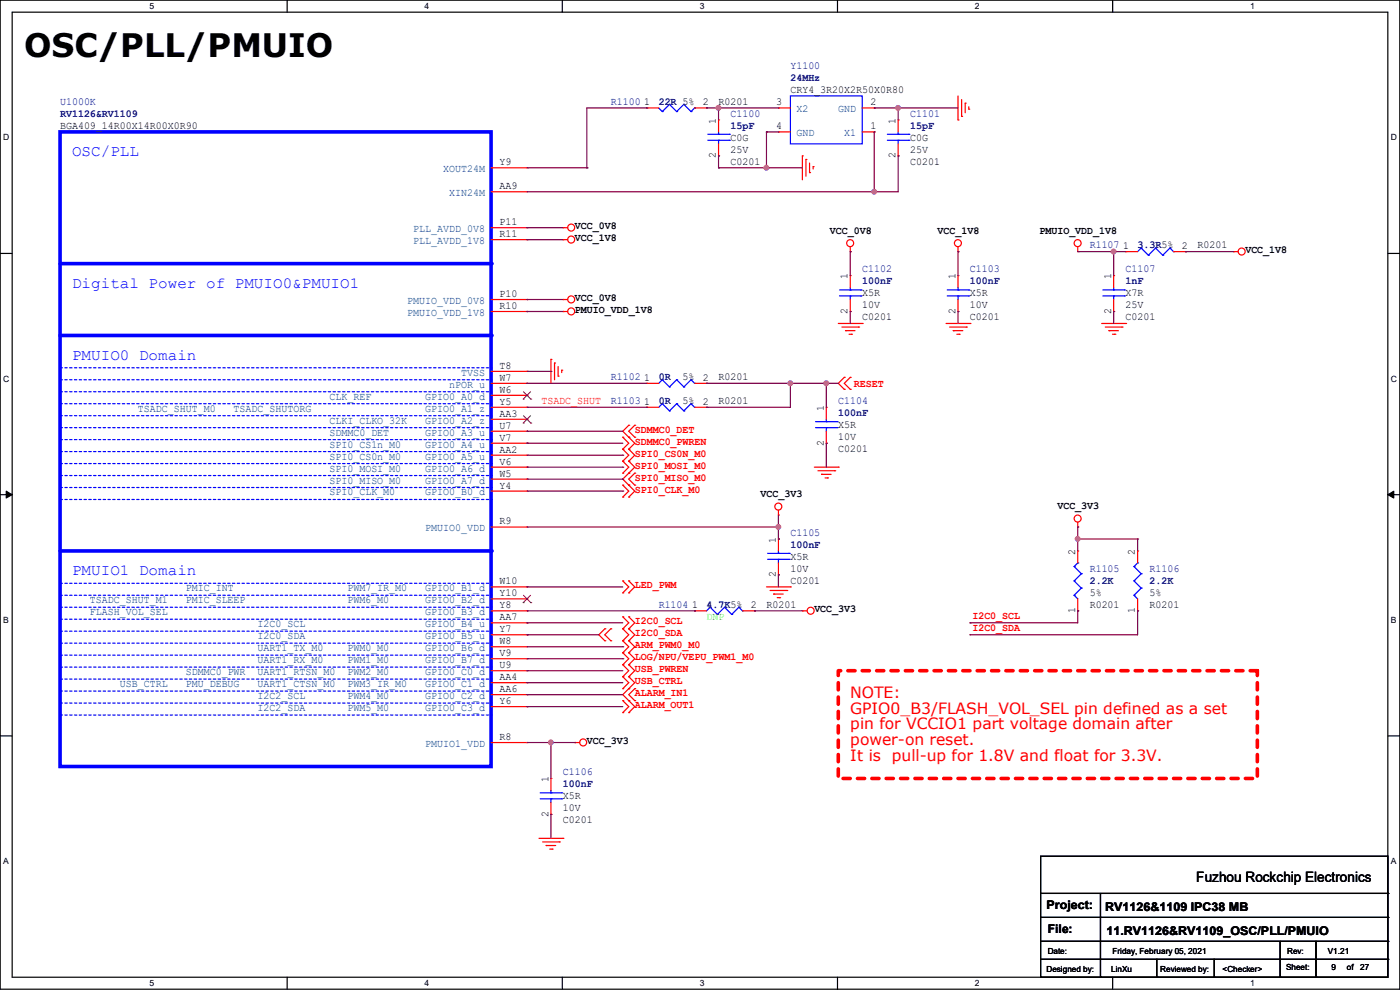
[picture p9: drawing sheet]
<svg xmlns="http://www.w3.org/2000/svg" width="297mm" height="210mm" viewBox="0 0 297 210" stroke-linecap="round" stroke-linejoin="round" font-family="sans-serif">
<path d="M0 0h297v209.8h-297zM2.6 2.6h291.8v204.7h-291.8z" fill="none" stroke="#000" stroke-width=".25"/>
<g fill="#fff">
<path d="M31.7 .3h1v2h-1z"/>
<path d="M31.7 207.6h1v1.9h-1z"/>
</g>
<path d="M60.9 0v2.6M60.9 207.3v2.5" fill="none" stroke="#000" stroke-width=".25"/>
<g fill="#fff">
<path d="M90.1 .3h1v2h-1z"/>
<path d="M90.1 207.6h1v1.9h-1z"/>
</g>
<path d="M119.3 0v2.6M119.3 207.3v2.5" fill="none" stroke="#000" stroke-width=".25"/>
<g fill="#fff">
<path d="M148.5 .3h.9v2h-.9z"/>
<path d="M148.5 207.6h.9v1.9h-.9z"/>
</g>
<path d="M177.7 0v2.6M177.7 207.3v2.5" fill="none" stroke="#000" stroke-width=".25"/>
<g fill="#fff">
<path d="M206.8 .3h1v2h-1z"/>
<path d="M206.8 207.6h1v1.9h-1z"/>
</g>
<path d="M236.1 0v2.6M236.1 207.3v2.5" fill="none" stroke="#000" stroke-width=".25"/>
<g fill="#fff">
<path d="M265.2 .3h1v2h-1z"/>
<path d="M265.2 207.6h1v1.9h-1z"/>
<path d="M.7 28.2h1.2v1.9h-1.2z"/>
<path d="M295.1 28.2h1.2v1.9h-1.2z"/>
<path d="M.7 79.3h1.2v2h-1.2z"/>
<path d="M295.1 79.3h1.2v2h-1.2z"/>
</g>
<path d="M0 53.8h2.6M294.4 53.8h2.6" fill="none" stroke="#000" stroke-width=".25"/>
<g fill="#fff">
<path d="M.7 130.5h1.2v2h-1.2z"/>
<path d="M295.1 130.5h1.1v2h-1.1z"/>
</g>
<path d="M0 104.9h2.6M294.4 104.9h2.6" fill="none" stroke="#000" stroke-width=".25"/>
<path d="M1.3 104.2l1.3 .7-1.3 .8zM294.4 104.9l1.3-.7v1.5z" fill="#000" stroke="#000" stroke-width=".21"/>
<g fill="#fff">
<path d="M.7 181.7h1.2v2h-1.2z"/>
<path d="M295.1 181.7h1.1v2h-1.1z"/>
</g>
<g fill="none" stroke="#000" stroke-width=".25">
<path d="M0 156.1h2.6M294.4 156.1h2.6M220.8 181.7h73.6v25.6h-73.6zM220.8 189.5h73.6M220.8 194.6h73.6M220.8 199.7h73.6M233.5 189.5v17.8M271.6 199.7v7.6M279.2 199.7v7.6M294.4 189.5h.1M294.4 194.6h.1M294.4 199.7h.1"/>
<path d="M220.8 203.5h73.6M233.5 207.3h.1M245.4 207.3h.1M245.4 203.5v3.8M257.6 207.3h.1M257.6 203.5v3.8M271.6 207.3h.1M279.2 207.3h.1M294.4 203.5h.1"/>
</g>
<path d="M177.8 142.3h88.9v22.8h-88.9z" fill="none" stroke="#f00" stroke-width=".76" stroke-dasharray="1.5"/>
<g fill="none" stroke="#f00" stroke-width=".25">
<path d="M137.2 22.9h.1M137.2 22.9h2.5M147.4 22.9h2.5M149.9 22.9h.1M152.4 25.4h.1M152.4 33.1h.1M152.4 25.4v2.6M152.4 30.5v2.6M165.1 22.9h.1M165.1 28h.1M165.1 28h2.6M165.1 22.9h2.6"/>
<path d="M170.2 33.1h.1M170.2 33.1v5M171 33.8h.1M171 33.8v3.6M171.7 36.6h.1M171.7 34.6v2M172.5 35.3h.1M172.5 35.3v.6M182.9 28h2.6M182.9 22.9h2.6M185.5 28h.1M185.5 22.9h.1"/>
<path d="M190.5 25.4h.1M190.5 33.1h.1M190.5 25.4v2.6M190.5 30.5v2.6M203.2 25.4h.1M203.2 20.4v5M204 24.7h.1M204 21.1v3.6M204.8 21.9h.1M204.8 21.9v2M205.5 23.2h.1M205.5 22.6v.6"/>
<path d="M119.4 48.3h.1M119.4 50.8h.1M119.4 48.3h1M119.4 50.8h1M180.4 53.4h.1M180.4 52.4v1M203.2 53.4h.1M203.2 58.5h.1M203.2 52.4v1M203.2 58.5v2.5M228.6 53.4h.1M228.6 52.4v1"/>
<path d="M236.3 58.5h.1M236.3 58.5v2.5M238.8 53.4h.1M238.8 53.4h2.5M249 53.4h2.5M251.5 53.4h.1M261.7 53.4h.1M261.7 53.4h1M116.9 76.2h.1M116.9 76.2v5.1M117.6 77h.1M117.6 77v3.6"/>
<path d="M118.4 79.8h.1M118.4 77.8v2M119.2 78.5h.1M119.2 78.5v.5M119.4 63.5h.1M119.4 66.1h.1M119.4 63.5h1M119.4 66.1h1M177.8 68.6h5.1M178.6 69.4h3.6M179.4 70.1h.1M179.4 70.1h2"/>
<path d="M180.1 70.9h.5M180.6 70.9h.1M182.2 69.4h.1M182.9 68.6h.1M200.7 68.6h5.1M201.5 69.4h3.5M202.2 70.1h.1M202.2 70.1h2.1M203 70.9h.5M203.2 66.1h.1M203.2 63.5v2.6M203.5 70.9h.1"/>
<path d="M205 69.4h.1M205.8 68.6h.1M233.7 68.6h5.1M234.5 69.4h3.5M235.2 70.1h.1M235.2 70.1h2.1M236 70.9h.5M236.3 66.1h.1M236.3 63.5v2.6M236.5 70.9h.1M238 69.4h.1M238.8 68.6h.1"/>
<path d="M132.1 97.8h.1M132.1 95.3h.1M132.1 92.8h.1M132.1 97.8l1.3 1.3-1.3 1.3M132.1 95.3l1.3 1.3-1.3 1.2M132.1 92.8l1.3 1.2-1.3 1.3M133.4 90.2h.1M133.4 92.8h.1M133.4 97.8h.1M133.4 95.3h.1M133.4 90.2l-1.3 1.3 2.6 2.5-1.3 1.3M133.4 97.8l1.3 1.3-2.6 2.5 2.6 2.6-1.3 1.3"/>
<path d="M133.4 95.3l1.3 1.3-1.3 1.2M134.7 92.8h.1M134.7 90.2h.1M134.7 90.2l-1.3 1.3 1.3 1.3M137.2 81.3h.1M137.2 86.4h.1M137.2 81.3h2.5M137.2 86.4h2.5M147.4 81.3h2.5M147.4 86.4h2.5M149.9 81.3h.1M149.9 86.4h.1"/>
<path d="M172.8 99.1h5M173.5 99.9h3.6M177.1 99.9h.1M177.8 99.1h.1M179.1 80.1h.1M179.1 82.6h.1M179.1 80.1l-1.3 1.2 1.3 1.3M180.4 82.6h.1M180.4 80.1h.1M180.4 80.1l-1.3 1.2 1.3 1.3M132.1 100.4h.1M132.1 105.5h.1"/>
<path d="M132.1 102.9h.1M132.1 102.9l1.3 1.3-1.3 1.3M133.4 100.4h.1M133.4 105.5h.1M133.4 102.9h.1M134.7 102.9h.1M134.7 100.4h.1M134.7 100.4l-1.3 1.2 1.3 1.3M165.1 109.3h.1M165.1 114.3h.1M165.1 108.2v1.1M165.1 114.3v2.6"/>
<path d="M165.1 119.4v2.6M174.3 100.6h.1M174.3 100.6h2M175 101.4h.6M175.6 101.4h.1M228.6 111.8h.1M228.6 110.8v1M241.3 116.9h.1M241.3 116.9v2.5M128.3 133.4h.1M128.3 135.9h.1M128.3 133.4l-1.3 1.3 1.3 1.2"/>
<path d="M129.6 135.9h.1M129.6 133.4h.1M129.6 133.4l-1.3 1.3 1.3 1.2M132.1 135.9h.1M132.1 133.4h.1M132.1 130.9h.1M132.1 125.8h.1M132.1 123.2h.1M132.1 138.5h.1M132.1 138.5l1.3 1.2-1.3 1.3M132.1 133.4l1.3 1.3-1.3 1.2M132.1 130.9l1.3 1.2-1.3 1.3"/>
<path d="M132.1 123.2l1.3 1.3-1.3 1.3M132.1 135.9l1.3 1.3-1.3 1.3M133.4 135.9h.1M133.4 133.4h.1M133.4 130.9h.1M133.4 125.8h.1M133.4 123.2h.1M133.4 138.5h.1M133.4 133.4l1.3 1.3-1.3 1.2M133.4 130.9l1.3 1.2-1.3 1.3M133.4 123.2l1.3 1.3-1.3 1.3M133.4 135.9l1.3 1.3-1.3 1.3"/>
<path d="M133.4 138.5l1.3 1.2-1.3 1.3M147.4 129.6h.1M147.4 129.6h2.5M157.5 129.6h2.6M160.1 129.6h.1M162.6 124.5h5.1M163.4 125.3h3.5M164.1 126h.1M164.1 126h2.1M164.9 126.8h.5M165.1 122h.1M165.4 126.8h.1"/>
<path d="M166.9 125.3h.1M167.7 124.5h.1M170.2 129.6h.1M170.2 129.6h1M241.3 129.6h.1M241.3 127v2.6M122 157.5h.1M122 157.5h1M132.1 143.6h.1M132.1 141h.1M132.1 146.1h.1M132.1 151.2h.1"/>
<path d="M132.1 148.6h.1M132.1 141l1.3 1.3-1.3 1.3M132.1 143.6l1.3 1.2-1.3 1.3M132.1 148.6l1.3 1.3-1.3 1.3M133.4 143.6h.1M133.4 141h.1M133.4 146.1h.1M133.4 148.6h.1M133.4 151.2h.1M133.4 141l1.3 1.3-1.3 1.3M133.4 143.6l1.3 1.2-2.6 2.6 2.6 2.5-1.3 1.3M134.7 148.6h.1"/>
<path d="M134.7 146.1h.1M134.7 146.1l-1.3 1.3 1.3 1.2M114.3 177.8h5.1M115.1 178.6h3.6M115.9 179.4h.1M115.9 179.4h2M116.9 165.1h.1M116.9 172.8h.1M116.9 165.1v2.6M116.9 170.2v2.6M118.7 178.6h.1M119.4 177.8h.1"/>
<path d="M116.6 180.1h.5M117.1 180.1h.1"/>
<circle cx="121.2" cy="50.8" r=".74"/>
<circle cx="121.2" cy="48.3" r=".74"/>
<circle cx="180.4" cy="51.6" r=".74"/>
<circle cx="203.2" cy="51.6" r=".74"/>
<circle cx="228.6" cy="51.6" r=".74"/>
<circle cx="263.4" cy="53.4" r=".74"/>
<circle cx="121.2" cy="66.1" r=".74"/>
<circle cx="121.2" cy="63.5" r=".74"/>
<circle cx="165.1" cy="107.5" r=".74"/>
<circle cx="228.6" cy="110" r=".74"/>
<circle cx="172" cy="129.6" r=".74"/>
<circle cx="123.7" cy="157.5" r=".74"/>
</g>
<g fill="none" stroke="#00f" stroke-width=".25">
<path d="M139.7 22.9l.8 .8M140.5 23.7h.1M142 22.1h.1M142 22.1l-1.5 1.6M142 22.1l1.6 1.6M143.6 23.7h.1M145.1 22.1h.1M145.1 22.1l-1.5 1.6M145.1 22.1l1.5 1.6M146.6 23.7h.1M147.4 22.9h.1M147.4 22.9l-.8 .8"/>
<path d="M150.2 29.8h4.5M150.2 28.5h4.5M152.4 28.5h.1M152.4 29.8h.1M152.4 28v.5M152.4 29.8v.7M154.7 29.8h.1M154.7 28.5h.1M167.7 20.4h15.2v10.1h-15.2zM188.3 29.8h4.5M188.3 28.5h4.5M190.5 28.5h.1"/>
<path d="M190.5 29.8h.1M190.5 28v.5M190.5 29.8v.7M192.8 29.8h.1M192.8 28.5h.1M242.1 52.6h.1M242.1 52.6l-.8 .8M242.1 52.6l1.5 1.5M243.6 54.1h.1M245.2 52.6h.1M245.2 52.6l-1.6 1.5M245.2 52.6l1.5 1.5"/>
<path d="M246.7 54.1h.1M248.2 52.6h.1M248.2 52.6l-1.5 1.5M248.2 52.6l.8 .8M249 53.4h.1M201 62.8h4.5M201 61.5h4.5M203.2 61.5h.1M203.2 62.8h.1M203.2 61v.5M203.2 62.8v.7M205.5 62.8h.1"/>
<path d="M205.5 61.5h.1M234 62.8h4.5M234 61.5h4.5M236.3 61.5h.1M236.3 62.8h.1M236.3 61v.5M236.3 62.8v.7M238.5 62.8h.1M238.5 61.5h.1M140.5 80.6h.1M140.5 85.6h.1M140.5 80.6l-.8 .7"/>
<path d="M140.5 80.6l1.5 1.5M140.5 85.6l-.8 .8M140.5 85.6l1.5 1.6M142 82.1h.1M142 87.2h.1M143.6 80.6h.1M143.6 85.6h.1M143.6 80.6l-1.6 1.5M143.6 80.6l1.5 1.5M143.6 85.6l-1.6 1.6M143.6 85.6l1.5 1.6M145.1 82.1h.1"/>
<path d="M145.1 87.2h.1M146.6 80.6h.1M146.6 85.6h.1M146.6 80.6l-1.5 1.5M146.6 80.6l.8 .7M146.6 85.6l-1.5 1.6M146.6 85.6l.8 .8M147.4 81.3h.1M147.4 86.4h.1M162.9 118.7h4.5M162.9 117.4h4.5M165.1 117.4h.1"/>
<path d="M165.1 118.7h.1M165.1 116.9v.5M165.1 118.7v.7M167.4 118.7h.1M167.4 117.4h.1M241.3 119.4h.1M241.3 119.4l-.7 .8M150.7 128.8h.1M150.7 128.8l-.8 .8M150.7 128.8l1.5 1.5M152.2 130.3h.1M153.7 128.8h.1"/>
<path d="M153.7 128.8l-1.5 1.5M153.7 128.8l1.5 1.5M155.2 130.3h.1M156.8 128.8h.1M156.8 128.8l-1.6 1.5M156.8 128.8l.7 .8M157.5 129.6h.1M240.6 126.3h.1M240.6 123.2h.1M240.6 120.2h.1M240.6 126.3l.7 .7M240.6 123.2l1.5 1.6"/>
<path d="M240.6 120.2l1.5 1.5M242.1 124.8h.1M242.1 121.7h.1M242.1 124.8l-1.5 1.5M242.1 121.7l-1.5 1.5M114.6 169.5h4.6M114.6 168.2h4.6M116.9 168.2h.1M116.9 169.5h.1M116.9 167.7v.5M116.9 169.5v.7M119.2 169.5h.1"/>
<path d="M119.2 168.2h.1"/>
</g>
<path d="M12.7 28h91.5v134.6h-91.5zM12.7 55.9h91.5" fill="none" stroke="#00f" stroke-width=".76"/>
<circle cx="104.2" cy="55.9" r=".38" fill="#00f"/>
<path d="M12.7 71.2h91.5" fill="none" stroke="#00f" stroke-width=".76"/>
<circle cx="104.2" cy="71.2" r=".38" fill="#00f"/>
<path d="M12.7 116.9h91.5" fill="none" stroke="#00f" stroke-width=".76"/>
<circle cx="104.2" cy="116.9" r=".38" fill="#00f"/>
<g fill="none" stroke="#00f" stroke-width=".25" stroke-dasharray=".5">
<path d="M12.7 78h91.5M104.2 78h.1M12.7 83.1h91.5M12.7 85.6h91.5M12.7 80.6h91.5M12.7 93.3h91.5M12.7 88.2h91.5M12.7 95.8h91.5M12.7 90.7h91.5M12.7 98.3h91.5M104.2 83.1h.1M104.2 85.6h.1"/>
<path d="M104.2 80.6h.1M104.2 93.3h.1M104.2 88.2h.1M104.2 95.8h.1M104.2 90.7h.1M104.2 98.3h.1M12.7 103.4h91.5M12.7 106h91.5M12.7 100.9h91.5M104.2 103.4h.1M104.2 106h.1M104.2 100.9h.1"/>
<path d="M12.7 123.7h91.5M12.7 126.3h91.5M12.7 128.8h91.5M12.7 131.4h91.5M12.7 139h91.5M12.7 133.9h91.5M12.7 136.4h91.5M104.2 123.7h.1M104.2 126.3h.1M104.2 128.8h.1M104.2 131.4h.1M104.2 139h.1"/>
<path d="M104.2 133.9h.1M104.2 136.4h.1M12.7 141.5h91.5M12.7 149.1h91.5M12.7 144.1h91.5M12.7 151.7h91.5M12.7 146.6h91.5M104.2 141.5h.1M104.2 149.1h.1M104.2 144.1h.1M104.2 151.7h.1M104.2 146.6h.1"/>
</g>
<g fill="none" stroke="#f00" stroke-width=".25">
<path d="M104.2 35.6h7.6M111.8 35.6h.1M104.2 40.7h7.6M104.2 48.3h7.6M104.2 50.8h7.6M111.8 40.7h.1M111.8 48.3h.1M111.8 50.8h.1M180.4 58.5h.1M180.4 58.5v2.5M104.2 78.8h7.6M104.2 63.5h7.6"/>
<path d="M104.2 66.1h7.6M111.8 78.8h.1M111.8 63.5h.1M111.8 66.1h.1M180.4 66.1h.1M180.4 63.5v2.6M104.2 81.3h7.6M104.2 83.9h7.6M104.2 86.4h7.6M104.2 88.9h7.6M104.2 91.5h7.6M104.2 94h7.6"/>
<path d="M104.2 96.6h7.6M104.2 99.1h7.6M111.8 81.3h.1M111.8 83.9h.1M111.8 86.4h.1M111.8 88.9h.1M111.8 91.5h.1M111.8 94h.1M111.8 96.6h.1M111.8 99.1h.1M175.3 86.4h.1M175.3 94h.1"/>
<path d="M175.3 86.4v2.5M175.3 91.5v2.5M104.2 101.6h7.6M104.2 104.2h7.6M104.2 111.8h7.6M111.8 101.6h.1M111.8 104.2h.1M111.8 111.8h.1M228.6 116.9h.1M228.6 116.9v2.5M104.2 137.2h7.6M104.2 139.7h7.6"/>
<path d="M104.2 124.5h7.6M104.2 127h7.6M104.2 129.6h7.6M104.2 134.7h7.6M104.2 132.1h7.6M111.8 137.2h.1M111.8 139.7h.1M111.8 124.5h.1M111.8 127h.1M111.8 129.6h.1M111.8 134.7h.1M111.8 132.1h.1"/>
<path d="M228.6 129.6h.1M228.6 127v2.6M104.2 142.3h7.6M104.2 149.9h7.6M104.2 157.5h7.6M104.2 147.4h7.6M104.2 144.8h7.6M111.8 142.3h.1M111.8 149.9h.1M111.8 157.5h.1M111.8 147.4h.1M111.8 144.8h.1"/>
</g>
<path d="M111 84.7h.1M111 89.7h.1M111 83.1l1.6 1.6M111 88.2l1.6 1.5M112.6 83.1l-1.6 1.6M112.6 88.2l-1.6 1.5M112.6 84.7h.1M112.6 89.7h.1M111 127.8h.1M111 126.3l1.6 1.5M112.6 126.3l-1.6 1.5M112.6 127.8h.1" fill="none" stroke="#804000" stroke-width=".21"/>
<g fill="none" stroke="#00f" stroke-width=".25">
<path d="M178.1 62.8h4.6M178.1 61.5h4.6M180.4 61.5h.1M180.4 62.8h.1M180.4 61v.5M180.4 62.8v.7M182.7 62.8h.1M182.7 61.5h.1M173 90.7h4.6M173 89.5h4.6M175.3 89.5h.1M175.3 90.7h.1"/>
<path d="M175.3 88.9v.6M175.3 90.7v.8M177.6 90.7h.1M177.6 89.5h.1M228.6 119.4h.1M228.6 119.4l-.7 .8M227.9 126.3h.1M227.9 123.2h.1M227.9 120.2h.1M227.9 126.3l.7 .7M227.9 123.2l1.5 1.6M227.9 120.2l1.5 1.5"/>
<path d="M229.4 124.8h.1M229.4 121.7h.1M229.4 124.8l-1.5 1.5M229.4 121.7l-1.5 1.5"/>
</g>
<g fill="none" stroke="#800040" stroke-width=".25">
<path d="M111.8 35.6h12.7M124.5 35.6h.1M137.2 22.9h.1M137.2 22.9h-12.7v12.7M149.9 22.9h.1M149.9 22.9h15.2M152.4 35.6h.1M152.4 22.9h.1M152.4 33.1h.1M152.4 35.6h17.8M152.4 22.9v2.5M152.4 33.1v2.5"/>
<path d="M162.6 28h.1M162.6 35.6h.1M162.6 28v7.6M162.6 28h2.5M185.5 22.9h.1M185.5 28h.1M185.5 22.9h17.7M185.5 28v12.7M190.5 33.1h.1M190.5 22.9h.1M190.5 33.1v7.6h-78.7M190.5 22.9v2.5"/>
<path d="M111.8 48.3h.1M111.8 50.8h.1M111.8 48.3h7.6M111.8 50.8h7.6M180.4 53.4h.1M180.4 53.4v5.1M185.5 40.7h.1M203.2 53.4h.1M203.2 53.4v5.1M228.6 53.4h10.2M236.3 53.4h.1M236.3 53.4v5.1"/>
<path d="M251.5 53.4h.1M251.5 53.4h10.2M111.8 63.5h.1M111.8 66.1h.1M111.8 78.8h5.1M111.8 63.5h7.6M111.8 66.1h7.6M116.9 78.8h.1M180.4 66.1h.1M180.4 66.1v2.5M203.2 66.1h.1M203.2 66.1v2.5"/>
<path d="M236.3 66.1h.1M236.3 66.1v2.5M111.8 81.3h.1M111.8 91.5h.1M111.8 94h.1M111.8 86.4h25.4M111.8 81.3h25.4M111.8 91.5h20.3M111.8 99.1h20.3M111.8 96.6h20.3M111.8 94h20.3M132.1 99.1h.1"/>
<path d="M132.1 96.6h.1M137.2 86.4h.1M149.9 81.3h.1M149.9 86.4h.1M149.9 81.3h27.9M167.7 81.3h.1M167.7 81.3v5.1h-17.8M175.3 94h.1M175.3 81.3h.1M175.3 81.3v5.1M175.3 94v5.1M111.8 111.8h53.3"/>
<path d="M111.8 104.2h20.3M111.8 101.6h20.3M132.1 104.2h.1M132.1 101.6h.1M165.1 111.8h.1M165.1 114.3h.1M165.1 109.3v5M228.6 114.3h.1M228.6 111.8h.1M228.6 111.8v5.1M228.6 114.3h12.7M241.3 114.3h.1"/>
<path d="M241.3 114.3v2.6M111.8 132.1h.1M111.8 134.7h.1M111.8 124.5h.1M111.8 129.6h35.6M111.8 132.1h20.3M111.8 134.7h15.2M111.8 137.2h20.3M111.8 139.7h20.3M111.8 124.5h20.3M132.1 137.2h.1M132.1 139.7h.1"/>
<path d="M147.4 129.6h.1M160.1 129.6h.1M160.1 129.6h10.1M165.1 122h.1M165.1 122v2.5M205.8 132.1h.1M205.8 134.7h.1M228.6 129.6h.1M228.6 129.6v2.5h-22.8M241.3 129.6h.1M241.3 129.6v5.1h-35.5M111.8 149.9h.1"/>
<path d="M111.8 147.4h.1M111.8 142.3h.1M111.8 144.8h.1M111.8 157.5h10.2M111.8 149.9h20.3M111.8 147.4h20.3M111.8 142.3h20.3M111.8 144.8h20.3M116.9 157.5h.1M116.9 157.5v7.6M122 157.5h.1M116.9 172.8h.1"/>
<path d="M116.9 172.8v5"/>
</g>
<g fill="#f0f" stroke="#f0f" stroke-width=".25">
<circle cx="116.9" cy="157.5" r=".49"/>
<circle cx="165.1" cy="111.8" r=".49"/>
<circle cx="175.3" cy="81.3" r=".49"/>
<circle cx="167.7" cy="81.3" r=".49"/>
<circle cx="152.4" cy="22.9" r=".49"/>
<circle cx="185.4" cy="40.7" r=".49"/>
<circle cx="190.5" cy="22.9" r=".49"/>
<circle cx="162.6" cy="35.6" r=".49"/>
<circle cx="228.6" cy="114.3" r=".49"/>
<circle cx="236.2" cy="53.4" r=".49"/>
</g>
<text font-size="6.9" x="5.1" y="12">OSC/PLL/PMUIO</text>
<g font-size="3.3" fill="#00f">
<text x="15.3" y="33.1">OSC/PLL</text>
<text x="15.3" y="61.1">Digital Power of PMUIO0&amp;PMUIO1</text>
<text x="15.3" y="76.3">PMUIO0 Domain</text>
<text x="15.3" y="122">PMUIO1 Domain</text>
</g>
<g font-size="3.3" fill="#f00">
<text x="180.4" y="148.1">NOTE:</text>
<text x="180.4" y="151.4">GPIO0_B3/FLASH_VOL_SEL pin defined as a set</text>
<text x="180.4" y="154.7">pin for VCCIO1 part voltage domain after</text>
<text x="180.4" y="158">power-on reset.</text>
<text x="180.4" y="161.3">It is</text>
<text x="189.2" y="161.3">pull-up for 1.8V and float for 3.3V.</text>
</g>
<text font-size="3" x="253.8" y="187.2">Fuzhou Rockchip Electronics</text>
<g font-size="2.5">
<text x="222" y="192.9">Project:</text>
<text x="222.3" y="198">File:</text>
<text x="234.5" y="193.2">RV1126&amp;1109 IPC38 MB</text>
<text x="234.7" y="198.2">11.RV1126&amp;RV1109_OSC/PLL/PMUIO</text>
</g>
<g font-size="2.3" fill="#000080">
<text x="167.7" y="14.6">Y1100</text>
<text x="167.7" y="17.1">24MHz</text>
<text x="12.7" y="22.2">U1000K</text>
<text x="129.6" y="22.2">R1100</text>
<text x="139.7" y="22.2">22R 5%</text>
<text x="12.7" y="24.8">RV1126&amp;RV1109</text>
<text x="155" y="24.8">C1100</text>
<text x="155" y="27.3">15pF</text>
<text x="193.1" y="24.8">C1101</text>
<text x="193.1" y="27.3">15pF</text>
<text x="231.2" y="52.7">R1107</text>
<text x="241.3" y="52.7">3.3R5%</text>
<text x="182.9" y="57.8">C1102</text>
<text x="205.8" y="57.8">C1103</text>
<text x="238.8" y="57.8">C1107</text>
<text x="182.9" y="60.3">100nF</text>
<text x="205.8" y="60.3">100nF</text>
<text x="238.8" y="60.3">1nF</text>
<text x="129.6" y="80.6">R1102</text>
<text x="139.7" y="80.6">0R</text>
<text x="129.6" y="85.7">R1103</text>
<text x="139.7" y="85.7">0R</text>
<text x="177.8" y="85.7">C1104</text>
<text x="177.8" y="88.3">100nF</text>
<text x="167.7" y="113.7">C1105</text>
<text x="167.7" y="116.2">100nF</text>
<text x="231.2" y="121.3">R1105</text>
<text x="231.2" y="123.8">2.2K</text>
<text x="243.9" y="121.3">R1106</text>
<text x="243.9" y="123.8">2.2K</text>
<text x="139.7" y="128.9">R1104</text>
<text x="149.9" y="128.9">4.7K5%</text>
<text x="119.4" y="164.5">C1106</text>
<text x="119.4" y="167">100nF</text>
</g>
<g font-size="2.3">
<text x="136.7" y="22.4">1</text>
<text x="149.1" y="22.4">2</text>
<text x="152.4" y="22.2">R0201</text>
<text x="164.6" y="22.4">3</text>
<text x="167.7" y="19.7">CRY4_3R20X2R50X0R80</text>
<text x="184.7" y="22.4">2</text>
<text x="12.7" y="27.3">BGA409_14R00X14R00X0R90</text>
<text x="151.9" y="26.2" transform="rotate(-90 151.9 26.2)">1</text>
<text x="155" y="29.8">C0G</text>
<text x="164.6" y="27.4">4</text>
<text x="184.7" y="27.4">1</text>
<text x="190" y="26.2" transform="rotate(-90 190 26.2)">1</text>
<text x="193.1" y="29.8">C0G</text>
<text x="106" y="35.1">Y9</text>
<text x="151.9" y="33.6" transform="rotate(-90 151.9 33.6)">2</text>
<text x="155" y="34.9">C0201</text>
<text x="155" y="32.4">25V</text>
<text x="190" y="33.6" transform="rotate(-90 190 33.6)">2</text>
<text x="193.1" y="34.9">C0201</text>
<text x="193.1" y="32.4">25V</text>
<text x="106" y="40.1">AA9</text>
<text x="106" y="47.8">P11</text>
<text x="106" y="50.3">R11</text>
<text x="122" y="48.6">VCC_0V8</text>
<text x="122" y="51.2">VCC_1V8</text>
<text x="176.1" y="49.7">VCC_0V8</text>
<text x="198.9" y="49.7">VCC_1V8</text>
<text x="220.5" y="49.7">PMUIO_VDD_1V8</text>
<text x="238.3" y="52.8">1</text>
<text x="250.7" y="52.8">2</text>
<text x="254" y="52.7">R0201</text>
<text x="264.2" y="53.7">VCC_1V8</text>
<text x="179.8" y="59.2" transform="rotate(-90 179.8 59.2)">1</text>
<text x="202.7" y="59.2" transform="rotate(-90 202.7 59.2)">1</text>
<text x="235.7" y="59.2" transform="rotate(-90 235.7 59.2)">1</text>
<text x="106" y="63">P10</text>
<text x="106" y="65.5">R10</text>
<text x="122" y="63.9">VCC_0V8</text>
<text x="182.9" y="62.9">X5R</text>
<text x="182.9" y="65.4">10V</text>
<text x="205.8" y="62.9">X5R</text>
<text x="205.8" y="65.4">10V</text>
<text x="238.8" y="62.9">X7R</text>
<text x="238.8" y="65.4">25V</text>
<text x="122" y="66.4">PMUIO_VDD_1V8</text>
<text x="179.8" y="66.6" transform="rotate(-90 179.8 66.6)">2</text>
<text x="182.9" y="67.9">C0201</text>
<text x="202.7" y="66.6" transform="rotate(-90 202.7 66.6)">2</text>
<text x="205.8" y="67.9">C0201</text>
<text x="235.7" y="66.6" transform="rotate(-90 235.7 66.6)">2</text>
<text x="238.8" y="67.9">C0201</text>
<text x="106" y="78.2">T8</text>
<text x="106" y="80.8">W7</text>
<text x="106" y="83.3">W6</text>
<text x="136.7" y="80.8">1</text>
<text x="144.8" y="80.6">5%</text>
<text x="149.1" y="80.8">2</text>
<text x="152.4" y="80.6">R0201</text>
<text x="106" y="85.9">Y5</text>
<text x="106" y="88.4">AA3</text>
<text x="136.7" y="85.9">1</text>
<text x="144.8" y="85.7">5%</text>
<text x="149.1" y="85.9">2</text>
<text x="152.4" y="85.7">R0201</text>
<text x="174.8" y="87.2" transform="rotate(-90 174.8 87.2)">1</text>
<text x="106" y="90.9">U7</text>
<text x="106" y="93.5">V7</text>
<text x="174.8" y="94.5" transform="rotate(-90 174.8 94.5)">2</text>
<text x="177.8" y="95.9">C0201</text>
<text x="177.8" y="90.8">X5R</text>
<text x="177.8" y="93.3">10V</text>
<text x="106" y="96">AA2</text>
<text x="106" y="101.1">W5</text>
<text x="106" y="98.6">V6</text>
<text x="106" y="103.6">Y4</text>
<text x="161.3" y="105.5">VCC_3V3</text>
<text x="106" y="111.3">R9</text>
<text x="224.3" y="108.1">VCC_3V3</text>
<text x="164.6" y="115.1" transform="rotate(-90 164.6 115.1)">1</text>
<text x="167.7" y="118.7">X5R</text>
<text x="228.1" y="117.6" transform="rotate(-90 228.1 117.6)">2</text>
<text x="240.8" y="117.6" transform="rotate(-90 240.8 117.6)">2</text>
<text x="106" y="124">W10</text>
<text x="164.6" y="122.5" transform="rotate(-90 164.6 122.5)">2</text>
<text x="167.7" y="123.8">C0201</text>
<text x="167.7" y="121.3">10V</text>
<text x="106" y="126.5">Y10</text>
<text x="106" y="129">Y8</text>
<text x="106" y="131.6">AA7</text>
<text x="146.9" y="129">1</text>
<text x="159.3" y="129">2</text>
<text x="162.6" y="128.9">R0201</text>
<text x="172.8" y="129.9">VCC_3V3</text>
<text x="228.1" y="130.1" transform="rotate(-90 228.1 130.1)">1</text>
<text x="231.2" y="128.9">R0201</text>
<text x="231.2" y="126.4">5%</text>
<text x="240.8" y="130.1" transform="rotate(-90 240.8 130.1)">1</text>
<text x="243.9" y="128.9">R0201</text>
<text x="243.9" y="126.4">5%</text>
<text x="106" y="136.7">W8</text>
<text x="106" y="134.1">Y7</text>
<text x="106" y="139.2">V9</text>
<text x="106" y="141.7">U9</text>
<text x="106" y="149.4">Y6</text>
<text x="106" y="146.8">AA6</text>
<text x="106" y="144.3">AA4</text>
<text x="106" y="157">R8</text>
<text x="124.5" y="157.9">VCC_3V3</text>
<text x="116.3" y="165.9" transform="rotate(-90 116.3 165.9)">1</text>
<text x="116.3" y="173.3" transform="rotate(-90 116.3 173.3)">2</text>
<text x="119.4" y="169.5">X5R</text>
<text x="119.4" y="172.1">10V</text>
<text x="119.4" y="174.6">C0201</text>
</g>
<g font-size="2.3" fill="#004080">
<text x="169" y="23.8">X2</text>
<text x="177.8" y="23.8">GND</text>
<text x="169" y="28.9">GND</text>
<text x="179.1" y="28.9">X1</text>
<text x="94" y="36.5">XOUT24M</text>
<text x="95.3" y="41.6">XIN24M</text>
<text x="87.7" y="49.2">PLL_AVDD_0V8</text>
<text x="87.7" y="51.8">PLL_AVDD_1V8</text>
<text x="86.4" y="64.5">PMUIO_VDD_0V8</text>
<text x="86.4" y="67">PMUIO_VDD_1V8</text>
<text x="95.3" y="82.3">nPOR_u</text>
<text x="97.8" y="79.7">TVSS</text>
<text x="29.3" y="87.3">TSADC_SHUT_M0</text>
<text x="49.6" y="87.3">TSADC_SHUTORG</text>
<text x="69.9" y="84.8">CLK_REF</text>
<text x="69.9" y="89.9">CLKI_CLKO_32K</text>
<text x="90.2" y="87.3">GPIO0_A1_z</text>
<text x="90.2" y="84.8">GPIO0_A0_d</text>
<text x="90.2" y="89.9">GPIO0_A2_z</text>
<text x="69.9" y="92.4">SDMMC0_DET</text>
<text x="69.9" y="95">SPI0_CS1n_M0</text>
<text x="90.2" y="92.4">GPIO0_A3_u</text>
<text x="90.2" y="95">GPIO0_A4_u</text>
<text x="69.9" y="97.5">SPI0_CS0n_M0</text>
<text x="69.9" y="100">SPI0_MOSI_M0</text>
<text x="90.2" y="97.5">GPIO0_A5_u</text>
<text x="90.2" y="100">GPIO0_A6_d</text>
<text x="69.9" y="102.6">SPI0_MISO_M0</text>
<text x="69.9" y="105.1">SPI0_CLK_M0</text>
<text x="90.2" y="102.6">GPIO0_A7_d</text>
<text x="90.2" y="105.1">GPIO0_B0_d</text>
<text x="90.2" y="112.7">PMUIO0_VDD</text>
<text x="39.4" y="125.4">PMIC_INT</text>
<text x="73.7" y="125.4">PWM7_IR_M0</text>
<text x="90.2" y="125.4">GPIO0_B1_d</text>
<text x="19.1" y="128">TSADC_SHUT_M1</text>
<text x="19.1" y="130.5">FLASH_VOL_SEL</text>
<text x="39.4" y="128">PMIC_SLEEP</text>
<text x="73.7" y="128">PWM6_M0</text>
<text x="90.2" y="128">GPIO0_B2_d</text>
<text x="90.2" y="130.5">GPIO0_B3_d</text>
<text x="54.7" y="135.6">I2C0_SDA</text>
<text x="54.7" y="133.1">I2C0_SCL</text>
<text x="90.2" y="135.6">GPIO0_B5_u</text>
<text x="90.2" y="133.1">GPIO0_B4_u</text>
<text x="39.4" y="143.2">SDMMC0_PWR</text>
<text x="54.6" y="143.2">UART1_RTSN_M0</text>
<text x="54.7" y="138.1">UART1_TX_M0</text>
<text x="54.7" y="140.7">UART1_RX_M0</text>
<text x="73.7" y="143.2">PWM2_M0</text>
<text x="73.7" y="138.1">PWM0_M0</text>
<text x="73.7" y="140.7">PWM1_M0</text>
<text x="90.2" y="143.2">GPIO0_C0_d</text>
<text x="90.2" y="138.1">GPIO0_B6_d</text>
<text x="90.2" y="140.7">GPIO0_B7_d</text>
<text x="25.4" y="145.8">USB_CTRL</text>
<text x="39.4" y="145.8">PMU_DEBUG</text>
<text x="54.6" y="145.8">UART1_CTSN_M0</text>
<text x="54.7" y="148.3">I2C2_SCL</text>
<text x="73.7" y="145.8">PWM3_IR_M0</text>
<text x="73.7" y="148.3">PWM4_M0</text>
<text x="90.2" y="145.8">GPIO0_C1_d</text>
<text x="90.2" y="148.3">GPIO0_C2_d</text>
<text x="54.7" y="150.8">I2C2_SDA</text>
<text x="73.7" y="150.8">PWM5_M0</text>
<text x="90.2" y="150.8">GPIO0_C3_d</text>
<text x="90.2" y="158.5">PMUIO1_VDD</text>
</g>
<g font-size="2.3" fill="#f00">
<text x="181.1" y="82.2">RESET</text>
<text x="114.9" y="85.7">TSADC_SHUT</text>
<text x="134.7" y="91.8">SDMMC0_DET</text>
<text x="134.7" y="94.4">SDMMC0_PWREN</text>
<text x="134.7" y="99.4">SPI0_MOSI_M0</text>
<text x="134.7" y="96.9">SPI0_CS0N_M0</text>
<text x="134.7" y="102">SPI0_MISO_M0</text>
<text x="134.7" y="104.5">SPI0_CLK_M0</text>
<text x="134.7" y="124.8">LED_PWM</text>
<text x="206.3" y="131.4">I2C0_SCL</text>
<text x="134.7" y="135">I2C0_SDA</text>
<text x="134.7" y="132.5">I2C0_SCL</text>
<text x="134.7" y="137.5">ARM_PWM0_M0</text>
<text x="206.3" y="133.9">I2C0_SDA</text>
<text x="134.7" y="142.6">USB_PWREN</text>
<text x="134.7" y="140.1">LOG/NPU/VEPU_PWM1_M0</text>
<text x="134.7" y="145.2">USB_CTRL</text>
<text x="134.7" y="147.7">ALARM_IN1</text>
<text x="134.7" y="150.2">ALARM_OUT1</text>
</g>
<text font-size="2.3" fill="#0f0" x="149.9" y="131.4">DNP</text>
<g font-size="1.8">
<text x="31.7" y="1.9">5</text>
<text x="90.1" y="1.9">4</text>
<text x="148.5" y="1.9">3</text>
<text x="206.8" y="1.9">2</text>
<text x="265.2" y="1.9">1</text>
<text x=".7" y="29.8">D</text>
<text x="295.1" y="29.8">D</text>
<text x=".7" y="80.9">C</text>
<text x="295.1" y="80.9">C</text>
<text x=".7" y="132.1">B</text>
<text x="295.1" y="132.1">B</text>
<text x=".7" y="183.3">A</text>
<text x="295.1" y="183.3">A</text>
<text x="222.3" y="202.3">Date:</text>
<text x="236" y="202.3">Friday, February 05, 2021</text>
<text x="273.1" y="202.3">Rev:</text>
<text x="281.7" y="202.3">V1.21</text>
<text x="31.7" y="209.2">5</text>
<text x="90.1" y="209.2">4</text>
<text x="148.5" y="209.2">3</text>
<text x="206.8" y="209.2">2</text>
<text x="222" y="206.1">Designed by:</text>
<text x="235.7" y="206.1">LinXu</text>
<text x="246.2" y="206.1">Reviewed by:</text>
<text x="259.4" y="206.1">&lt;Checker&gt;</text>
<text x="265.2" y="209.2">1</text>
<text x="272.8" y="205.9">Sheet:</text>
<text x="282.5" y="205.9">9</text>
<text x="285.7" y="205.9">of</text>
<text x="288.6" y="205.9">27</text>
</g>
</svg>
